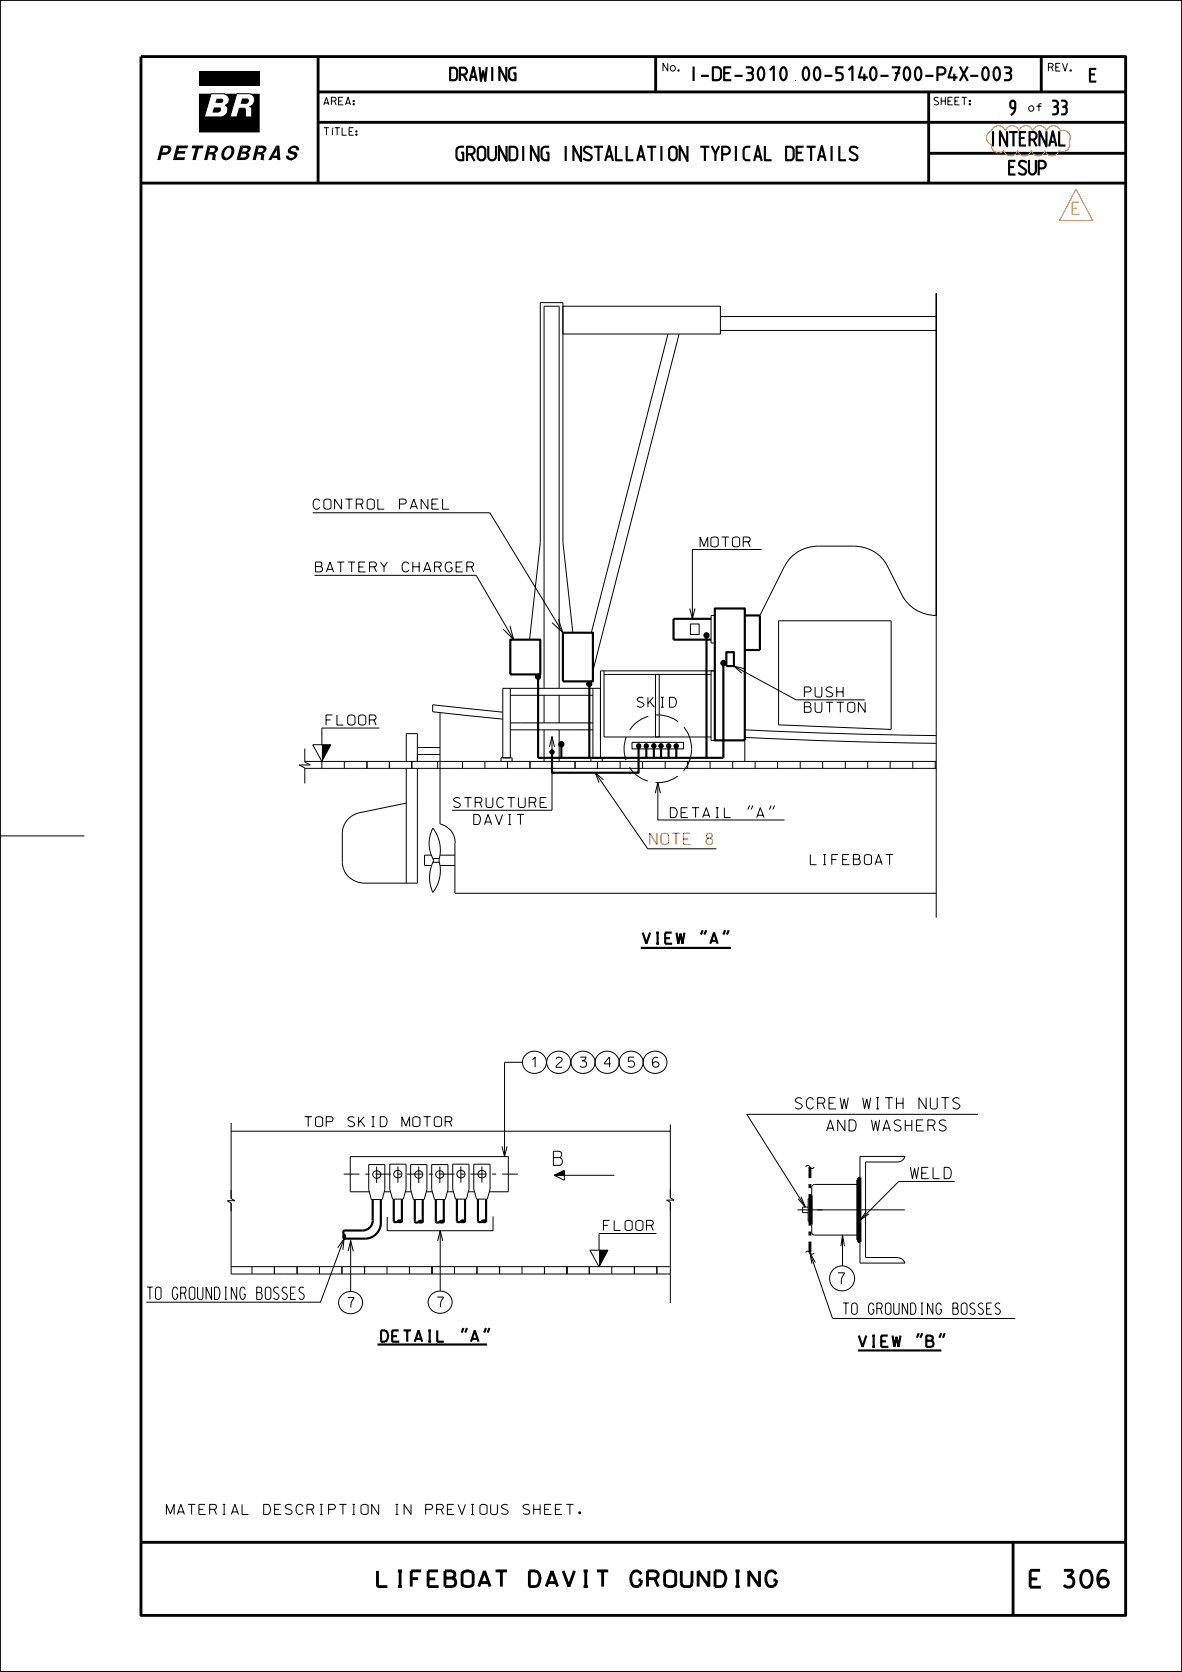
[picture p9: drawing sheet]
<svg xmlns="http://www.w3.org/2000/svg" width="210mm" height="297mm" viewBox="0 0 210 297" stroke-linecap="round" stroke-linejoin="round" font-family="sans-serif">
<g fill="none" stroke="#000" stroke-width=".51">
<path d="M25 10.1h175v276.8h-175zM56.5 16.3h143.5M56.5 10.1v22.4M116.5 10.1v6.2M165 16.3v16.2M185 10.1v6.2M25 32.5h175M56.5 21.7h143.5M165 27.2h35M144.1 212.3v5.2M152.4 209.5l.4-.3v11.5l-.4-.4zM152.6 209.4v11"/>
<path d="M25 274h175M180 274v12.9"/>
</g>
<g fill="none" stroke="#000" stroke-width=".18">
<path d="M0 0h210v297h-210zM0 0h210v296.9h-210zM39.6 16.6a1.04 1.04 0 0 1 1.1 .9 1.04 1.04 0 0 1-.7 1.2 1.2 1.2 0 0 1 .4 1.3 1.2 1.2 0 0 1-1.2 .8M39.6 16.6h-2.1l-1.2 4.2h2.9M39.6 16.6h.1M43.4 19.2l.2 .3M43.4 19.2h.1M43.6 19.5h.1M44.3 16.6h.1M44.3 16.6a1.19 1.19 0 0 1 .9 1.2 1.19 1.19 0 0 1-.9 1.1l.4 .4v1.5h-1.1v-1.3M44.3 16.6h-2.2l-1.2 4.2h1.2l.4-1.6h.9M44.7 19.3h.1"/>
<path d="M39.2 20.8h.1M100 54.4h28v4.9h-28zM118.7 59.3l-13.6 53.1M120.6 59.3l-15.3 59.9M128 58.7h38.3M128 56.2h38.3M55.6 91.1h31.4l13 21.3M135.3 97.6h-12.3v12.3M55.9 102.2h28.7l6.7 11.4M90.6 111.2l.7 2.4-1.9-1.8M99.2 110l.8 2.4-1.9-1.8M101.8 112.4l-1.8-16.1v-42.5h-4v42.5l-1.9 17.3"/>
<path d="M107.3 119.2v11.7h19M107.3 119.8h19.1M116.5 119.8h.6v11.1h-.6zM122.6 108.1l.4 1.8 .5-1.8M122.7 110.8h1.5v1.9h-1.5zM126.3 119.2h.7v12.3h-.7zM127 119.2h-20.3v15.4M127 109.3h-.7v4.9h.7M130.4 118.3l11 6h12.2M132.2 118.8l-1.8-.5 1.4 1.3M138.3 110.3h20v19.3l-20-.8zM139.4 100.6l-4.4 8.7"/>
<path d="M139.4 100.5a6.6 6.6 0 0 1 6.1-3.5h6.1a6.6 6.6 0 0 1 6.1 3.5l2.6 5.2a6.8 6.8 0 0 0 6 3.6v-57.2v110.9M54.2 133v2.4l.9 .5h-1.9l1 .5v2.8M54.2 136.5h112.1M54.2 135.3h112.1M55.6 132.3h3.2l-1.6 3zM57.2 135.3v1.2M61.2 135.3v1.2M65.2 135.3v1.2M67.4 129.3h-10.2v3M69.2 135.3v1.2M72.2 135.3v-5h2v5M72.2 136.5v20.4"/>
<path d="M73.2 135.3v1.2M74.2 136.5v20.4h-9.4a3.9 3.9 0 0 1-4-3.7v-5.2a3.8 3.8 0 0 1 3-3.6l8.4-1.7M74.2 134h4M74.2 132.8h4M77.8 135.3v1.2M78.2 126.6v19.8a3.4 3.4 0 0 1 2.7 3.4l-.1 8.9h85.5M82.2 135.3v1.2M86.1 135.3v1.2M89 135.2v-.6h2v.6M89.3 126.5l-12.4-1.3v1.2l12.4 1.3M90.2 135.3v1.2M90.6 123.5h14.7"/>
<path d="M90.7 122.3v12.3M90.7 128.4h14.6M90.7 129.6h14.6M94.2 135.3v1.2M96.7 122.3v-67.9h2.6v67.9M96.7 123.5v4.9M96.7 129.6v5.6M97.5 134.6h1.2M97.6 132.7l.5-1.9 .4 1.9M98.1 130.8v13.1h-17.8M99.3 123.5v4.9M99.3 129.6v5.6"/>
<path d="M102.2 135.3v1.2M103.7 129.6v.1M105 135.2v-.6h2v.6M105.3 122.3v12.3M105.8 137.3l9.3 13.5h12.2M106.2 135.3v1.2M106.7 122.3h-17.4v12.3M107.2 138.5l-1.4-1.2 .6 1.7M110.2 135.3v1.2M112.3 131.9h9.1v1.1h-9.1zM114.2 135.3v1.2M116.9 139v6.7h22.5"/>
<path d="M118.2 135.3v1.2M122.2 135.3v1.2M126.2 135.3v1.2M130.2 135.3v1.2M132.2 131.5h.1v3.7M132.3 131l17 .7 17 .3M132.3 129.6l17 .7 17 .4M134.2 135.3v1.2M138.1 135.3v1.2M142.2 135.3v1.2M146.2 135.3v1.2M150.2 135.3v1.2"/>
<path d="M154.2 135.3v1.2M158.2 135.3v1.2M162.2 135.3v1.2M166.2 135.3v1.2M0 148.5h15M76.7 151.9h-1.3v1.8h1.3M76.9 147.1a6.3 6.3 0 0 1 1.1 5.7 6.3 6.3 0 0 1-1.1 5.7 6.4 6.4 0 0 1 .2-5.7 5.8 5.8 0 0 1-.2-5.7zM76.9 152.5h1.1M76.9 153.2h1.1M78.2 153.7h2.6M78.2 151.9h2.6M116.4 140.9l.5-1.9 .4 1.9"/>
<path d="M133.2 143.1l-.3 .7M133.8 143.1l-.3 .7M137 143.1l-.3 .7M137.6 143.1l-.3 .7M209.9 148.5h.1M41.1 199.5v13.4l.6 .4h-1.3l.7 .4v12.6h78M92.8 188.7h-3.2v16.8M93.5 187.3a2.05 2.05 0 0 1 2.8-.1 2.05 2.05 0 0 1 .1 2.9 2.08 2.08 0 0 1-2.7 .2 2.08 2.08 0 0 1-.5-2.7zM97.8 187.3a2.04 2.04 0 0 1 3 0 2.04 2.04 0 0 1-.3 3 2.03 2.03 0 0 1-2.8-.2 2.03 2.03 0 0 1 .1-2.8zM102.1 187.3a2.05 2.05 0 0 1 2.9-.1 2.05 2.05 0 0 1 .1 2.9 2.08 2.08 0 0 1-2.7 .2 2.08 2.08 0 0 1-.6-2.7zM106.4 187.3a2.05 2.05 0 0 1 2.9-.1 2.05 2.05 0 0 1 .1 2.9 2.08 2.08 0 0 1-2.8 .2 2.08 2.08 0 0 1-.5-2.7zM110.6 187.3a2.1 2.1 0 0 1 2.6-.3 2.1 2.1 0 0 1 .9 2.5 2.11 2.11 0 0 1-2.7 1.1 2.11 2.11 0 0 1-1.2-2.7z"/>
<path d="M114.9 187.3a2.04 2.04 0 0 1 3 0 2.04 2.04 0 0 1-.3 3 2.03 2.03 0 0 1-2.8-.2 2.03 2.03 0 0 1 .1-2.8zM116.9 187.9l-.4-.1a1.09 1.09 0 0 0-.3 1.7h.6a.54 .54 0 0 0-.1-.9 .54 .54 0 0 0-.7 .5M119.1 199.7v13.1M173.7 197.9h-41l10.4 16.5M41.1 200.9h78M61.1 220l-4.2 11.3h-30.9M65.5 206.9h2.9v4.4l-.5 1.8h-1.9l-.5-1.8zM65.6 211.7h-3.4v-6.2h28.1v6.2h-3.3M66.9 207.2v2.9M68.3 211.7h1.1M69.3 206.8h2.8v4.4l-.5 1.8h-1.9l-.4-1.8zM70.7 207.2v2.9"/>
<path d="M72 211.7h1.1M73 206.9h2.8v4.4l-.4 1.8h-2l-.4-1.8zM74.4 207.2v2.9M75.7 211.7h1.1M76.7 206.9h2.9v4.4l-.5 1.8h-1.9l-.5-1.8zM78.1 207.2v2.9M78.2 218.6v10.7M79.5 211.7h1.1M80.4 206.8h2.9v4.4l-.4 1.8h-2l-.5-1.8zM81.9 207.2v2.9M83.2 211.7h1.1M84.2 206.8h2.9v4.4l-.5 1.8h-1.9l-.5-1.8z"/>
<path d="M85.6 207.2v2.9M87.6 216.1v2.5h-18.8v-2.4M89.2 203.6l.4 1.9 .5-1.9M98.5 208.8h10.6M98.5 208.8l1.8-.9v1.8zM99.4 208.8l.9-.4-.8 .4M100.3 208.6l-.4 .2M100.3 208.1l-1.4 .7M100.3 208.3l-1 .5M100.3 208.6l-.5 .2M100.3 208.1l-1.5 .7M100.3 208.2l-1.2 .6"/>
<path d="M100.3 208.5l-.6 .3M100.3 208l-1.7 .8M100.3 208.2l-1.3 .6M100.3 208.7l-.2 .1M116.6 219.1h-10.2v3M119.1 212.8l.7 .4h-1.4l.7 .4v17.9M141.7 214.9h19.1M143.2 207.3a.42 .42 0 0 1 .4-.3 .42 .42 0 0 1 .4 .4l.1 .1a.38 .38 0 0 0 .5-.2M143.6 212.9h.6M143.6 212.9v4h.6M149.7 219.4v5.5M152.8 210.4h-8.1l-.2 .1-.3 .4v8l.3 .4 8.3 .1"/>
<path d="M169.6 209.9h-9.9l-6.9 6.9M41.1 225h77.9M44.8 225v1.3M48.8 225v1.3M52.8 225v1.3M56.8 225v1.3M60 221.6l1.1-1.6-.2 2M60.7 225v1.3M60.8 230a2.04 2.04 0 0 1 3 0 2.04 2.04 0 0 1-.3 3 2.03 2.03 0 0 1-2.8-.2 2.03 2.03 0 0 1 .1-2.8zM61.8 222.2l.5-1.8 .5 1.8M62.3 220.4v9M64.8 225v1.3"/>
<path d="M68.8 225v1.3M72.7 225v1.3M76.7 229.9a2.06 2.06 0 0 1 2.9-.1 2.06 2.06 0 0 1 .1 2.9 2.06 2.06 0 0 1-2.9 .1 2.06 2.06 0 0 1-.1-2.9zM76.7 225v1.3M77.8 220.4l.4-1.8 .5 1.8M80.8 225v1.3M84.7 225v1.3M88.7 225v1.3M92.7 225v1.3M96.7 225v1.3M100.7 225v1.3M104.7 225v1.3"/>
<path d="M104.8 222.1h3.2l-1.6 2.9zM108.7 225v1.3M112.7 225v1.3M116.7 225v1.3M143.9 222.5l4 11.7h32.5M153.8 223.3v-16.9h5.8a1.39 1.39 0 0 0 1.2-1h-8v19h8a1.41 1.41 0 0 0-1.2-1M153.8 223.4h5.8"/>
<circle cx="67" cy="208.6" r=".7"/>
<circle cx="70.7" cy="208.6" r=".7"/>
<circle cx="74.4" cy="208.6" r=".69"/>
<circle cx="78.2" cy="208.6" r=".69"/>
<circle cx="81.9" cy="208.6" r=".71"/>
<circle cx="85.7" cy="208.6" r=".71"/>
<circle cx="149.6" cy="227.1" r="2.23"/>
</g>
<path d="M92 208.6h-31.5" fill="none" stroke="#000" stroke-width=".18" stroke-dasharray="2.8 1.1 .7 1.1" stroke-linecap="butt"/>
<g fill="none" stroke="#000" stroke-width=".38">
<path d="M90.7 113.6h5.3v6.2h-5.3zM100 112.4h5.3v8.6h-5.3zM125.4 112.8h.2v.2h-.2zM125.4 112.8h.2v.1h-.2zM125.5 113.2v21.4M126.4 109.9h-6.7v3.7h6.6M127 108.1h5.3v23.4h-5.3zM128.4 117.6h.3v.3h-.3zM128.4 117.7h.2v.2h-.2zM128.5 117.7h.1v.2h-.1zM128.5 117.8v16.8h-32.9v-14M129 115.8h1.4v2.5h-1.4z"/>
<path d="M132.3 109.3h2.7v6.2h-2.7M95.4 120h.3v.4h-.3zM95.5 120.1h.2v.2h-.2zM95.5 120.1l.2 .1-.2 .1zM97.9 133.5h.3v.2h-.3zM98 133.5h.2v.1h-.2zM99.6 132h.3v.4h-.3zM99.6 132.1h.3v.2h-.3zM99.7 132.1h.1v.2h-.1zM99.7 132.2v2.4M104.5 121.3h.3v.4h-.3zM104.6 121.4h.2v.2h-.2z"/>
<path d="M104.7 121.5v13.1M113.3 132.4h.3v.3h-.3zM113.4 132.4h.2v.2h-.2zM113.4 132.4h.1v.2h-.1zM113.5 132.8v4.5h-15.4v-3.4M114.7 132.4h.3v.3h-.3zM114.7 132.4h.3v.2h-.3zM114.7 132.4h.2v.2h-.2zM114.8 132.8v1.8M116.2 132.8v1.8M117.4 132.8v1.8M118.6 132.4h.4v.3h-.4z"/>
<path d="M118.7 132.4h.2v.2h-.2zM118.8 132.8v1.8M120 132.4h.3v.3h-.3zM120 132.4h.3v.2h-.3zM120.1 132.4h.1v.2h-.1zM120.2 132.8v1.8M113.8 168.4h16.1M124.8 165.2l-.3 .8M125.5 165.2l-.4 .8M128.8 165.2l-.3 .8M129.5 165.2l-.3 .8M61.1 219.3l.2 .3-.2 .4a.51 .51 0 0 1 0-.7z"/>
<path d="M66.2 213.1v3.7a1.81 1.81 0 0 1-1.7 1.8h-3.4a.51 .51 0 0 0 0 .7M67.7 213.1v4.1a2.83 2.83 0 0 1-2.8 2.8h-3.8M70 213v4l.3 .1 .4-.1M70.7 216.9l.5-.1 .2 .2a.51 .51 0 0 1-.7 0zM71.4 213v4M73.7 213.1v3.9l.3 .2 .4-.2M74.4 217a.51 .51 0 0 1 .7 0l-.3 .2zM75.1 213.1v3.9M77.4 213.1v3.9l.4 .2 .3-.2M78.2 216.9l.6 .1-.1 .1h-.4l-.2-.1zM78.8 213.1v3.9M81.2 213v4a.51 .51 0 0 0 .7 0"/>
<path d="M81.9 216.9l.5-.1 .2 .2-.4 .1h-.2zM82.6 213v4M84.9 213v4a.51 .51 0 0 0 .7 0M85.7 216.9l.5-.1 .2 .2-.4 .1h-.3zM86.4 213v4M67.1 238.8h19.4M82.3 235.9l-.3 .8M83 235.9l-.3 .8M86.4 235.9l-.4 .8M87 235.9l-.4 .8M152.4 239.9h14.9M163.2 236.8l-.3 .8"/>
<path d="M163.9 236.8l-.4 .8M167.2 236.8l-.3 .8M167.9 236.8l-.4 .8"/>
<circle cx="125.5" cy="112.9" r=".29"/>
<circle cx="125.5" cy="112.9" r=".36"/>
<circle cx="125.5" cy="112.9" r=".24"/>
<circle cx="128.5" cy="117.8" r=".3"/>
<circle cx="128.5" cy="117.8" r=".37"/>
<circle cx="95.6" cy="120.2" r=".37"/>
<circle cx="95.6" cy="120.2" r=".29"/>
<circle cx="98.1" cy="133.6" r=".29"/>
<circle cx="98.1" cy="133.6" r=".24"/>
<circle cx="99.7" cy="132.2" r=".29"/>
<circle cx="99.7" cy="132.2" r=".37"/>
<circle cx="104.7" cy="121.5" r=".36"/>
<circle cx="104.7" cy="121.5" r=".29"/>
<circle cx="104.7" cy="121.5" r=".18"/>
<circle cx="113.5" cy="132.5" r=".3"/>
<circle cx="114.8" cy="132.5" r=".29"/>
<circle cx="116.2" cy="132.5" r=".29"/>
<circle cx="116.2" cy="132.5" r=".11"/>
<circle cx="116.2" cy="132.5" r=".18"/>
<circle cx="116.2" cy="132.5" r=".24"/>
<circle cx="117.4" cy="132.5" r=".29"/>
<circle cx="117.4" cy="132.5" r=".11"/>
<circle cx="117.4" cy="132.5" r=".18"/>
<circle cx="117.4" cy="132.5" r=".24"/>
<circle cx="118.8" cy="132.5" r=".3"/>
<circle cx="120.1" cy="132.5" r=".3"/>
</g>
<g fill="#000">
<path d="M35.3 12.7h10.8v2.6h-10.8zM57.2 132.3h1.6l-1.6 3zM106.4 222.1h1.6l-1.6 2.9z"/>
<path d="M38 19.1l1.1-.1a.53 .53 0 0 1 .1 .6 .53 .53 0 0 1-.5 .4h-1z" fill-rule="evenodd"/>
<path d="M38.5 17.5h.9a.39 .39 0 0 1 .3 .4 .39 .39 0 0 1-.3 .4h-1.1z" fill-rule="evenodd"/>
<path d="M43 17.5h1a.53 .53 0 0 1 .2 .6 .53 .53 0 0 1-.5 .3h-.9z" fill-rule="evenodd"/>
<path d="M28.6 25.9l.4 .4-.5 2.1h-.6z" fill-rule="evenodd"/>
<path d="M28.6 25.9h1.2a.73 .73 0 0 1 .7 .5 .73 .73 0 0 1-.4 .8 1.55 1.55 0 0 1-1.4 .3l.2-.4h.5a.43 .43 0 0 0 .5-.3 .43 .43 0 0 0-.2-.5h-.7z" fill-rule="evenodd"/>
<path d="M31.4 25.9h2l-.1 .4h-1.5l-.1 .5h1.2l-.1 .5h-1.2l-.2 .6h1.4v.5h-2.1z" fill-rule="evenodd"/>
<path d="M34.1 25.9h2.1l-.1 .4h-.8l-.6 2.1h-.5l.5-2.1h-.7z" fill-rule="evenodd"/>
<path d="M35.3 16.6h2.2l-1.2 4.2h2.9a1.2 1.2 0 0 0 1.2-.8 1.2 1.2 0 0 0-.4-1.3 1.04 1.04 0 0 0 .7-1.2 1.04 1.04 0 0 0-1.1-.9h2.5l-1.2 4.2h1.2l.4-1.6h.9l.1 .1 .1 1.5h1.1v-1.5l-.4-.4a1.19 1.19 0 0 0 .9-1.1 1.19 1.19 0 0 0-.9-1.2h1.8v6.9h-10.8z" fill-rule="evenodd"/>
<path d="M36.9 25.9l.5 .4-.6 2.1h-.5z" fill-rule="evenodd"/>
<path d="M36.9 25.9h1.2a.65 .65 0 0 1 .7 .5 .65 .65 0 0 1-.5 .7l-.2 .1a.73 .73 0 0 1 .1 1.1v.1h-.5v-.1a.6 .6 0 0 0-.2-.9h-.5l.2-.4h.5a.39 .39 0 0 0 .5-.2 .39 .39 0 0 0-.3-.5h-.5z" fill-rule="evenodd"/>
<path d="M38.2 28.4l.1 .1z" fill-rule="evenodd"/>
<path d="M39.9 26.2l.9-.3v.4l-.1-.1a1.05 1.05 0 0 0-.6 1.8l.2 .5a.9 .9 0 0 1-.9-1.4z" fill-rule="evenodd"/>
<path d="M40.8 25.9a.97 .97 0 0 1 .7 1.5l-.4 .6-.5 .4h-.4v-.4a1.09 1.09 0 0 0 .6-1.8z" fill-rule="evenodd"/>
<path d="M42.7 25.9l.5 .4-.5 1.7-.7 .4z" fill-rule="evenodd"/>
<path d="M42.7 25.9h1.3a.58 .58 0 0 1 .6 .4 .58 .58 0 0 1-.4 .7l-.2 .1a.78 .78 0 0 1 .2 .9 .78 .78 0 0 1-.8 .4h-1.4l.7-.4h.7a.33 .33 0 0 0 .4-.3 .33 .33 0 0 0-.3-.4h-.6l.1-.4h.6a.33 .33 0 0 0 .4-.2 .33 .33 0 0 0-.3-.4h-.5z" fill-rule="evenodd"/>
<path d="M45.5 25.9l.5 .4-.6 2.1h-.5z" fill-rule="evenodd"/>
<path d="M45.5 25.9h1.2a.65 .65 0 0 1 .7 .5 .65 .65 0 0 1-.5 .7l-.2 .1a.67 .67 0 0 1 .1 1v.2h-.5v-.1a.62 .62 0 0 0-.2-.9h-.4l.1-.4h.5a.39 .39 0 0 0 .5-.2 .39 .39 0 0 0-.3-.5h-.5z" fill-rule="evenodd"/>
<path d="M46.8 28.4h.1v.1h-.1z" fill-rule="evenodd"/>
<path d="M49.1 25.9l.1 .8-1 1.7h-.5z" fill-rule="evenodd"/>
<path d="M49.1 25.9h.5l.2 2.5h-.5l-.1-.3h-.8l.2-.4h.6z" fill-rule="evenodd"/>
<path d="M51.5 26.2a.89 .89 0 0 1 1-.4 .89 .89 0 0 1 .6 .9h-.5a.47 .47 0 0 0-.4-.5 .47 .47 0 0 0-.5 .5l.3 .2a.69 .69 0 0 1 .8 .4 .69 .69 0 0 1-.3 .9 .89 .89 0 0 1-1.1 .3 .89 .89 0 0 1-.6-.9l.5 .1a.47 .47 0 0 0 .5 .3 .47 .47 0 0 0 .5-.4l-.4-.2a.66 .66 0 0 1-.8-.4 .66 .66 0 0 1 .4-.8z" fill-rule="evenodd"/>
<path d="M51.7 28.4h.1v.1h-.1z" fill-rule="evenodd"/>
</g>
<path d="M122.9 133a6 6 0 0 0-8.8-5.3 6 6 0 0 0-.6 10.3 6 6 0 0 0 9.3-4.3l.1-.7" fill="none" stroke="#000" stroke-width=".18" stroke-dasharray="4.2 1.4" stroke-linecap="butt"/>
<path d="M143.9 214.9v-7.6M143.9 214.9v7.6" fill="none" stroke="#000" stroke-width=".51" stroke-dasharray="2.8 1.1 .7 1.1" stroke-linecap="butt"/>
<path d="M176.1 23.2a1.29 1.29 0 0 1 1.3-.9 1.29 1.29 0 0 1 1.2 .9 1.27 1.27 0 0 1 1.2-.9 1.27 1.27 0 0 1 1.2 .9 1.27 1.27 0 0 1 1.3-.9 1.27 1.27 0 0 1 1.2 .9 1.29 1.29 0 0 1 1.2-.9 1.29 1.29 0 0 1 1.2 .9 1.27 1.27 0 0 1 1.3-.9 1.27 1.27 0 0 1 1.2 .9 1.29 1.29 0 0 1 1.5 .4 1.29 1.29 0 0 1 0 1.5M176.1 25.7a1.29 1.29 0 0 0 .7 1.3 1.29 1.29 0 0 0 1.5-.2 1.29 1.29 0 0 0 1.3 .9 1.29 1.29 0 0 0 1.2-.9 1.27 1.27 0 0 0 1.2 .9 1.27 1.27 0 0 0 1.2-.9 1.27 1.27 0 0 0 1.2 .9 1.27 1.27 0 0 0 1.3-.9 1.29 1.29 0 0 0 1.2 .9 1.29 1.29 0 0 0 1.2-.9M191.2 33.6l2.9 5.6h-5.9z" fill="none" stroke="#ff7f00" stroke-width=".18"/>
<text font-size="3" x="183" y="281.9">E 306</text>
<text font-size="2.8" x="67.1" y="281.8">LIFEBOAT DAVIT GROUNDING</text>
<g font-size="2.7">
<text x="179.4" y="20.4">9</text>
<text x="186.9" y="20.4">33</text>
<text x="81" y="28.6">GROUNDING INSTALLATION TYPICAL DETAILS</text>
<text x="175.8" y="26">INTERNAL</text>
<text x="179.2" y="31.1">ESUP</text>
</g>
<text font-size="2.6" x="122.5" y="14.4">I-DE-3010.00-5140-700-P4X-003</text>
<g font-size="2.5">
<text x="79.8" y="14.4">DRAWING</text>
<text x="193.5" y="14.6">E</text>
<text x="98.3" y="207">B</text>
</g>
<text font-size="2.2" fill="#ff7f00" x="190.5" y="38.1">E</text>
<text font-size="2.2" x="26.1" y="230.8">TO GROUNDING BOSSES</text>
<text font-size="2" fill="#f00" x="115.4" y="150">NOTE 8</text>
<g font-size="2">
<text x="114.2" y="167.6">VIEW &quot;A&quot;</text>
<text x="140.1" y="197">SCREW WITH NUTS</text>
<text x="145.7" y="200.9">AND WASHERS</text>
<text x="161.8" y="209.4">WELD</text>
<text x="141.2" y="213.3" transform="rotate(58 141.2 213.3)">E</text>
<text x="153.5" y="214.7" transform="rotate(134 153.5 214.7)">E</text>
<text x="150.7" y="221.4" transform="rotate(-91 150.7 221.4)">E</text>
<text x="145.5" y="224" transform="rotate(-110 145.5 224)">E</text>
<text x="148.9" y="228.1">7</text>
<text x="149.8" y="233.5">TO GROUNDING BOSSES</text>
<text x="67.7" y="238.3">DETAIL &quot;A&quot;</text>
<text x="152.6" y="239.2">VIEW &quot;B&quot;</text>
</g>
<g font-size="1.8">
<text x="55.6" y="90.4">CONTROL PANEL</text>
<text x="56.1" y="101.6">BATTERY CHARGER</text>
<text x="124.4" y="97.1">MOTOR</text>
<text x="113.2" y="125.6">SKID</text>
<text x="142.9" y="123.8">PUSH</text>
<text x="57.9" y="128.8">FLOOR</text>
<text x="142.9" y="126.5">BUTTON</text>
<text x="80.6" y="143.4">STRUCTURE</text>
<text x="84.2" y="146.5">DAVIT</text>
<text x="119.1" y="145.2">DETAIL &quot;A&quot;</text>
<text x="144" y="153.6">LIFEBOAT</text>
<text x="94.4" y="189.6">1</text>
<text x="98.8" y="189.6">2</text>
<text x="103.1" y="189.6">3</text>
<text x="107.3" y="189.6">4</text>
<text x="111.6" y="189.6">5</text>
<text x="54.1" y="200.1">TOP SKID MOTOR</text>
<text x="107.2" y="218.6">FLOOR</text>
<text x="61.8" y="232.3">7</text>
<text x="77.7" y="232.2">7</text>
<text x="29.6" y="269">MATERIAL DESCRIPTION IN PREVIOUS SHEET.</text>
</g>
<g font-size="1.3">
<text x="117.8" y="12.6">No.</text>
<text x="186.3" y="12.6">REV.</text>
<text x="57.5" y="18.6">AREA:</text>
<text x="165.9" y="18.6">SHEET:</text>
<text x="182.8" y="19.8">of</text>
<text x="57.5" y="24">TÍTLE:</text>
</g>
</svg>
